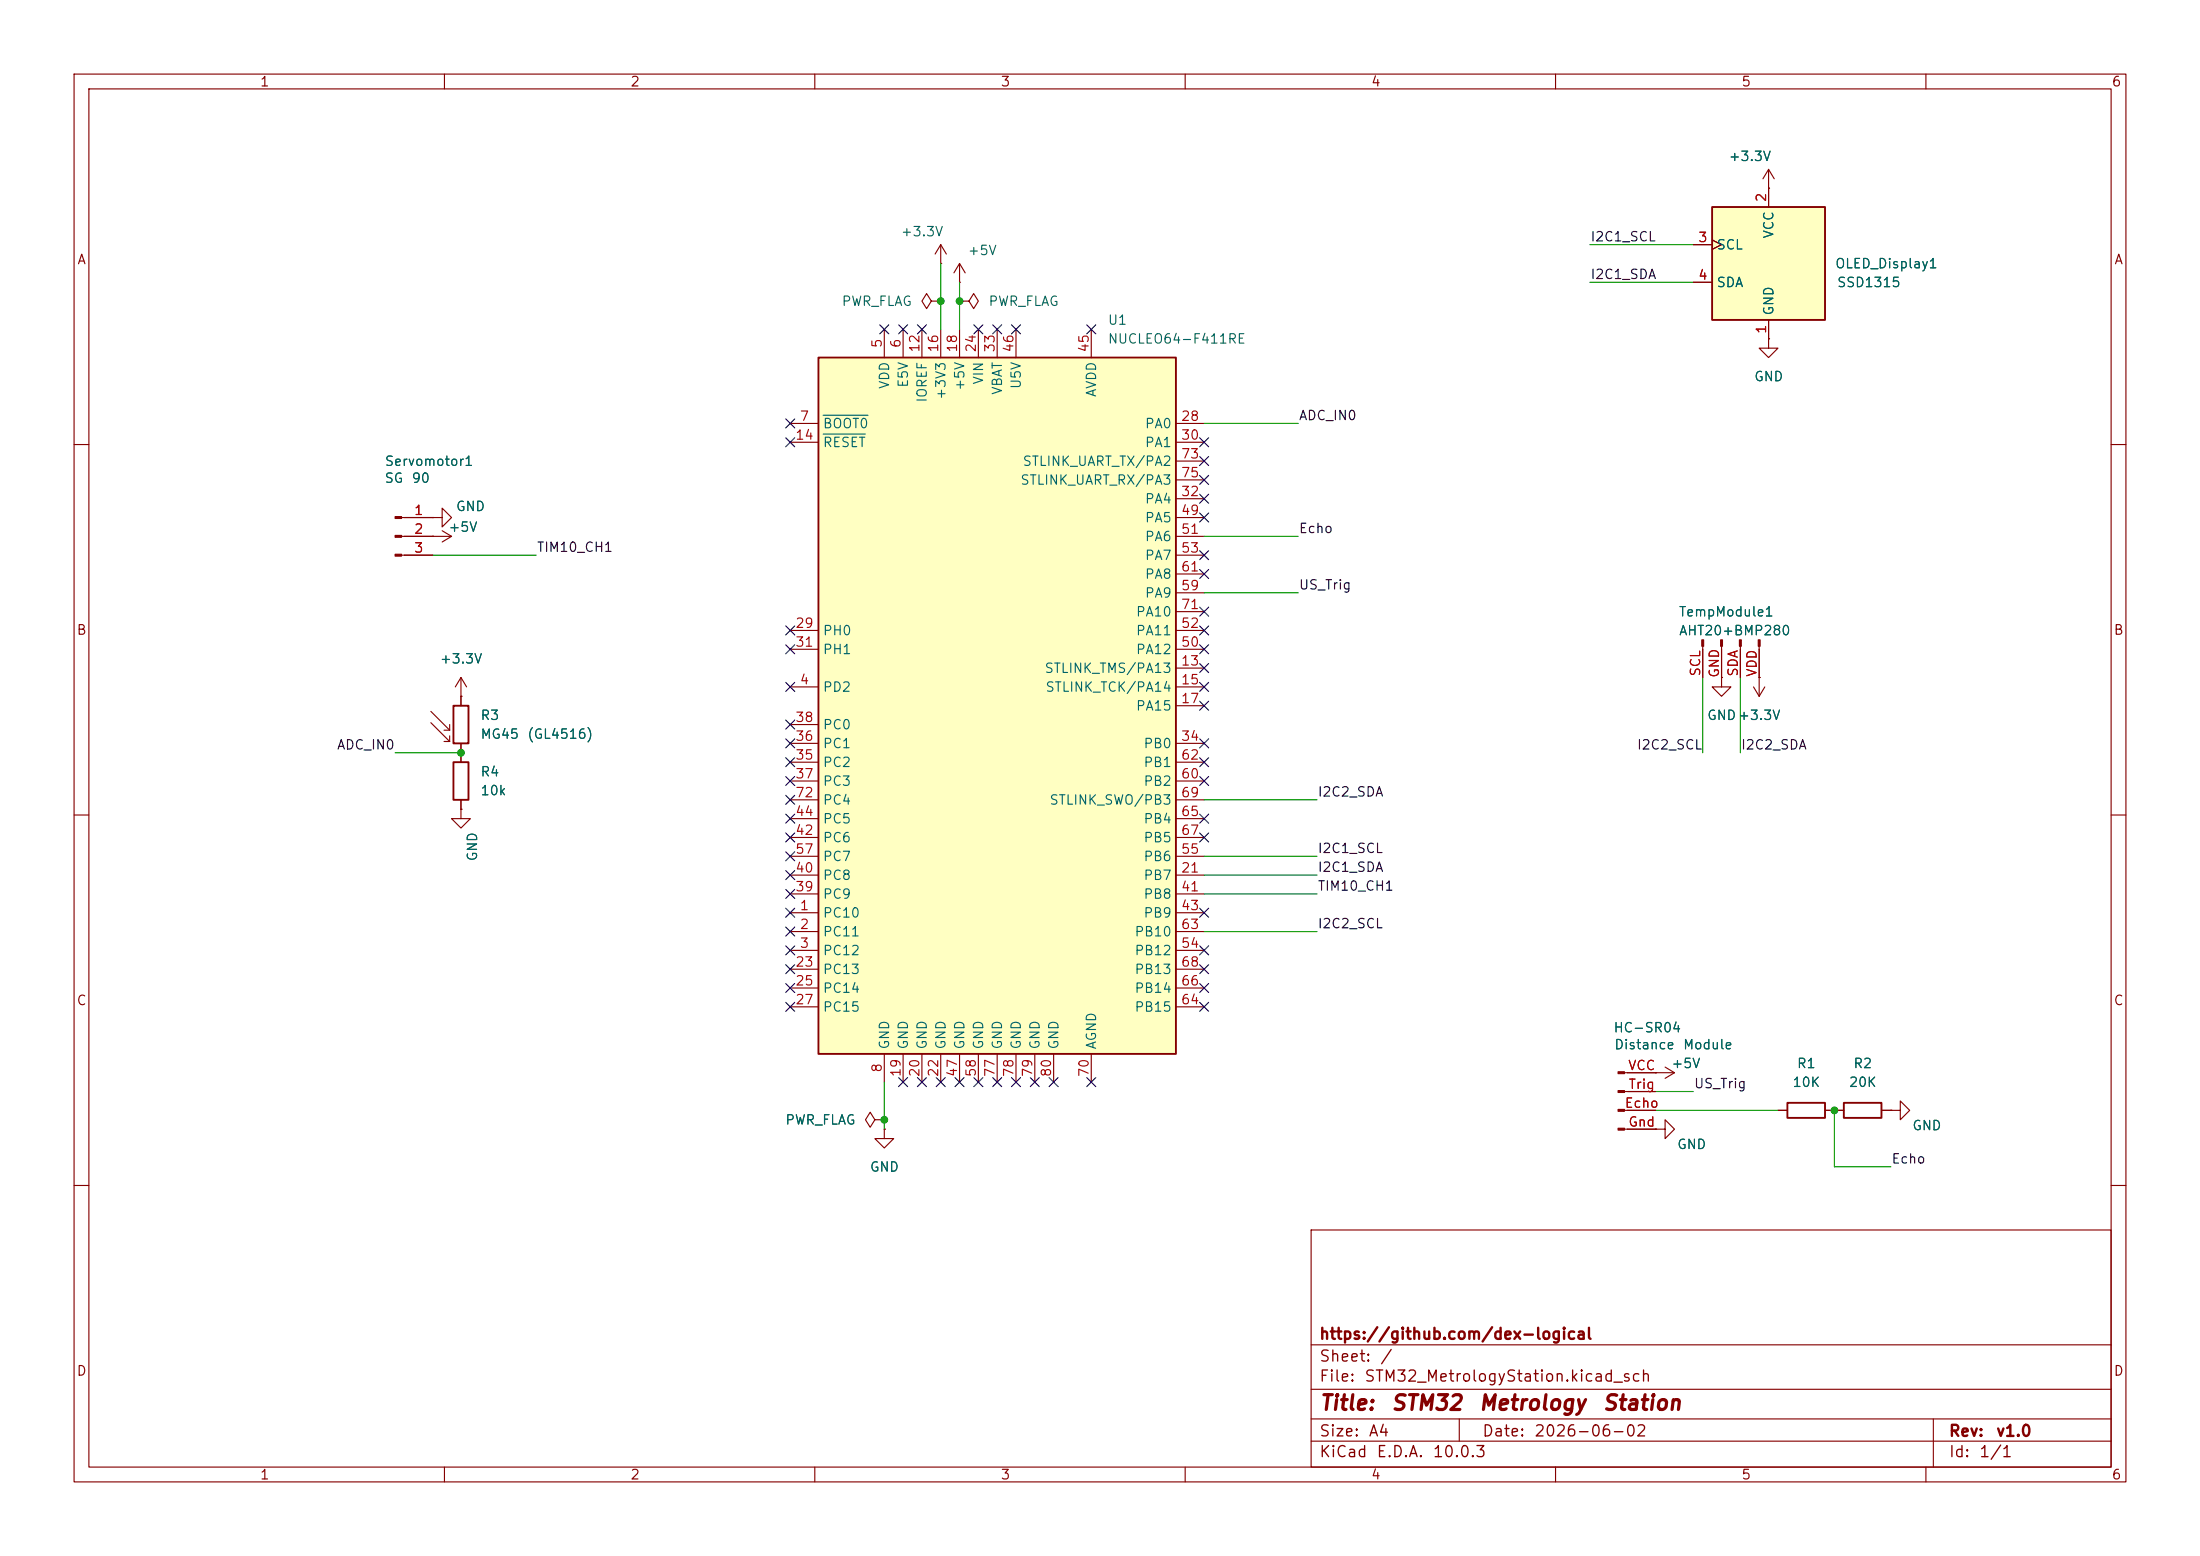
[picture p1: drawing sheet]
<svg xmlns="http://www.w3.org/2000/svg" width="297mm" height="210mm" viewBox="0 0 297 210" stroke-linecap="round" stroke-linejoin="round" font-family="sans-serif">
<g fill="none" stroke="#840000" stroke-width=".15">
<path d="M10 10h277v190h-277zM12 12h273v186h-273zM60 10v2M110 10v2M160 10v2M210 10v2M260 10v2M129.5 40.6h1.3l.6-1 .7 1-.7 1.1-.6-1.1M129.5 40.6h.1M10 60h2M285 60h2M10 110h2"/>
<path d="M285 110h2M10 160h2M177 166h108v32h-108zM285 160h2M60 198v2M110 198v2M160 198v2M177 194.5h108M177 191.5h108M177 187.5h108M177 181.5h108M197 191.5v3"/>
<path d="M210 198v2M260 198v2M261 191.5v6.5"/>
</g>
<path d="M231.1 27.9h15.3v15.3h-15.3z" fill="#ffffc2"/>
<path d="M231.1 27.9h15.3v15.3h-15.3z" fill="none" stroke="#840000" stroke-width=".25"/>
<g fill="none" stroke="#840000" stroke-width=".15">
<path d="M129.5 38.1h.1M129.5 35.6l-.7 1.2M129.5 35.6l.8 1.2M129.5 35.6v2.5M228.6 33h2.5M228.6 38.1h2.5M231.1 32.4l1.3 .6-1.3 .7M238.8 25.4v2.5M125.7 40.6l-.6-1-.6 1 .6 1.1 .6-1.1h1.3M127 40.6h.1M238.8 43.2v2.5M236.7 92.7l.8 1.3"/>
<path d="M237.5 91.4h.1M237.5 91.4v2.6M238.3 92.7l-.8 1.3M223.5 144.8h.1M223.5 144.8h2.6M224.8 144l1.3 .8M226.1 144.8l-1.3 .7"/>
</g>
<path d="M110.5 48.3h48.2v93.9h-48.2z" fill="#ffffc2"/>
<path d="M110.5 48.3h48.2v93.9h-48.2zM61.2 95.3h2v5h-2zM61.2 102.9h2v5.1h-2zM241.3 148.8h5.1v2.1h-5.1zM248.9 148.8h5.1v2.1h-5.1z" fill="none" stroke="#840000" stroke-width=".25"/>
<g fill="none" stroke="#840000" stroke-width=".15">
<path d="M127 35.6h.1M127 33v2.6M127 33l-.8 1.3M127 33l.8 1.3M228.6 33h2.5M228.6 38.1h2.5M231.1 32.4l1.3 .6-1.3 .7M238.8 25.4h.1M238.8 22.9l-.8 1.2M238.8 22.9l.7 1.2M238.8 22.9v5M106.7 57.2h3.8"/>
<path d="M106.7 59.7h3.8M119.4 44.5v3.8M121.9 44.5v3.8M124.5 44.5v3.8M127 44.5v3.8M129.5 44.5v3.8M132.1 44.5v3.8M134.6 44.5v3.8M137.2 44.5v3.8M147.3 44.5v3.8M158.7 57.2h3.9M158.7 59.7h3.9"/>
<path d="M238.8 45.7v1.3h1.2l-1.2 1.3-1.3-1.3h1.3M238.8 45.7h.1M238.8 43.2v2.5M54.2 69.9h4.2M54.2 72.4h6.8M54.2 74.9h4.2M58.4 72.4h.1M58.4 69.9h1.3v-1.3l1.3 1.3-1.3 1.2v-1.2M58.4 69.9h.1M59.7 71.6l1.3 .8M61 72.4l-1.3 .8M158.7 67.3h3.9"/>
<path d="M158.7 69.9h3.9M158.7 72.4h3.9M158.7 74.9h3.9M158.7 77.5h3.9M158.7 62.2h3.9M158.7 64.8h3.9M58.2 96l2.5 2.6M58.2 97.5l2.5 2.6M59.9 98.6h.8M60.7 97.8v.8M60.7 99.3v.8M62.2 94h.1"/>
<path d="M62.2 91.4v3.9M62.2 91.4l-.7 1.3M62.2 91.4l.8 1.3M106.7 92.7h3.8M106.7 85.1h3.8M106.7 87.6h3.8M106.7 97.8h3.8M158.7 92.7h3.9M158.7 90.2h3.9M158.7 95.3h3.9M158.7 85.1h3.9M158.7 87.6h3.9"/>
<path d="M158.7 80h3.9M158.7 82.6h3.9M229.9 87.2v4.2M232.4 91.4v1.3h1.3l-1.3 1.3-1.3-1.3h1.3M232.4 91.4h.1M232.4 87.2v4.2M234.9 87.2v4.2M237.5 91.4h.1M237.5 87.2v4.2M59.9 100.1h.8M62.2 109.2v1.3h1.3l-1.3 1.3-1.2-1.3h1.2M62.2 109.2h.1"/>
<path d="M62.2 100.3v2.6M62.2 108v1.2M106.7 118.1h3.8M106.7 100.3h3.8M106.7 102.9h3.8M106.7 105.4h3.8M106.7 113h3.8M106.7 110.5h3.8M106.7 115.6h3.8M106.7 108h3.8M158.7 118.1h3.9M158.7 100.3h3.9"/>
<path d="M158.7 102.9h3.9M158.7 105.4h3.9M158.7 113h3.9M158.7 110.5h3.9M158.7 115.6h3.9M158.7 108h3.9M106.7 123.2h3.8M106.7 125.7h3.8M106.7 128.3h3.8M106.7 130.8h3.8M106.7 133.4h3.8M106.7 135.9h3.8"/>
<path d="M106.7 120.7h3.8M158.7 123.2h3.9M158.7 125.7h3.9M158.7 128.3h3.9M158.7 130.8h3.9M158.7 133.4h3.9M158.7 135.9h3.9M158.7 120.7h3.9M118.1 151.1l-.6-1-.7 1 .7 1 .6-1h1.3M119.4 151.1h.1M119.4 152.4v1.3h1.2l-1.2 1.2-1.3-1.2h1.3M119.4 152.4h.1"/>
<path d="M119.4 142.2v3.9M121.9 142.2v3.9M124.5 142.2v3.9M127 142.2v3.9M129.5 142.2v3.9M132.1 142.2v3.9M134.6 142.2v3.9M137.2 142.2v3.9M139.7 142.2v3.9M142.2 142.2v3.9M147.3 142.2v3.9M219.3 144.8h4.2"/>
<path d="M219.3 147.3h4.2M219.3 149.9h4.2M219.3 152.4h4.2M223.5 152.4h1.3v-1.3l1.3 1.3-1.3 1.3v-1.3M223.5 152.4h.1M223.5 144.8h.1M240 149.9h1.3M246.4 149.9h2.5M254 149.9h1.3M255.3 149.9h1.2v-1.3l1.3 1.3-1.3 1.2v-1.2M255.3 149.9h.1"/>
</g>
<path d="M111.1 56h6.1M111.1 58.6h5.7" fill="none" stroke="#006464" stroke-width=".15"/>
<g fill="#840000" stroke="#840000" stroke-width=".15">
<path d="M218.4 144.7h.9v.2h-.9z"/>
<path d="M218.4 147.2h.9v.2h-.9z"/>
<path d="M218.4 149.7h.9v.3h-.9z"/>
<path d="M218.4 152.3h.9v.2h-.9z"/>
<path d="M237.4 86.4h.2v.8h-.2z"/>
<path d="M234.8 86.4h.3v.8h-.3z"/>
<path d="M232.3 86.4h.2v.8h-.2z"/>
<path d="M229.7 86.4h.3v.8h-.3z"/>
<path d="M53.3 69.7h.9v.3h-.9z"/>
<path d="M53.3 72.3h.9v.2h-.9z"/>
<path d="M53.3 74.8h.9v.3h-.9z"/>
</g>
<g fill="none" stroke="#009600" stroke-width=".15">
<path d="M127 35.6v8.9M129.5 38.1v6.4M214.6 33h14M214.6 38.1h14M162.6 57.2h12.7M58.4 74.9h14M162.6 72.4h12.7M162.6 80h12.7M229.9 91.4v10.2M234.9 91.4v10.2M53.3 101.6h8.9M162.6 118.1h15.2"/>
<path d="M162.6 115.6h15.2M162.6 108h15.2M162.6 120.7h15.2M162.6 125.7h15.2M119.4 146.1v6.3M223.5 147.3h5.1M223.5 149.9h16.5M247.6 149.9v7.6h7.7"/>
</g>
<g fill="none" stroke="#000084" stroke-width=".15">
<path d="M106.1 59.1l1.2 1.2M106.1 56.5l1.2 1.3M107.3 59.1l-1.2 1.2M107.3 56.5l-1.2 1.3M118.8 43.8l1.2 1.3M120 43.8l-1.2 1.3M121.3 43.8l1.2 1.3M122.5 43.8l-1.2 1.3M123.9 43.8l1.2 1.3M125.1 43.8l-1.2 1.3M131.5 43.8l1.2 1.3M132.7 43.8l-1.2 1.3"/>
<path d="M134 43.8l1.2 1.3M135.2 43.8l-1.2 1.3M136.6 43.8l1.2 1.3M137.8 43.8l-1.2 1.3M146.7 43.8l1.2 1.3M147.9 43.8l-1.2 1.3M162 59.1l1.2 1.2M163.2 59.1l-1.2 1.2M162 61.6l1.2 1.2M162 64.2l1.2 1.2M162 69.2l1.2 1.3M162 66.7l1.2 1.2"/>
<path d="M162 74.3l1.2 1.2M162 76.9l1.2 1.2M163.2 61.6l-1.2 1.2M163.2 64.2l-1.2 1.2M163.2 69.2l-1.2 1.3M163.2 66.7l-1.2 1.2M163.2 74.3l-1.2 1.2M163.2 76.9l-1.2 1.2M106.1 99.7l1.2 1.2M106.1 97.2l1.2 1.2M106.1 87l1.2 1.2M106.1 92.1l1.2 1.2"/>
<path d="M106.1 84.5l1.2 1.2M107.3 99.7l-1.2 1.2M107.3 97.2l-1.2 1.2M107.3 87l-1.2 1.2M107.3 92.1l-1.2 1.2M107.3 84.5l-1.2 1.2M162 92.1l1.2 1.2M162 99.7l1.2 1.2M162 81.9l1.2 1.3M162 89.6l1.2 1.2M162 84.5l1.2 1.2M162 87l1.2 1.2"/>
<path d="M162 94.6l1.2 1.3M163.2 92.1l-1.2 1.2M163.2 99.7l-1.2 1.2M163.2 81.9l-1.2 1.3M163.2 89.6l-1.2 1.2M163.2 84.5l-1.2 1.2M163.2 87l-1.2 1.2M163.2 94.6l-1.2 1.3M106.1 102.3l1.2 1.2M106.1 115l1.2 1.2M106.1 117.5l1.2 1.2M106.1 104.8l1.2 1.2"/>
<path d="M106.1 107.3l1.2 1.3M106.1 112.4l1.2 1.2M106.1 109.9l1.2 1.2M107.3 102.3l-1.2 1.2M107.3 115l-1.2 1.2M107.3 117.5l-1.2 1.2M107.3 104.8l-1.2 1.2M107.3 107.3l-1.2 1.3M107.3 112.4l-1.2 1.2M107.3 109.9l-1.2 1.2M162 104.8l1.2 1.2M162 102.3l1.2 1.2"/>
<path d="M162 109.9l1.2 1.2M162 112.4l1.2 1.2M163.2 112.4l-1.2 1.2M163.2 109.9l-1.2 1.2M163.2 104.8l-1.2 1.2M163.2 102.3l-1.2 1.2M106.1 130.2l1.2 1.2M106.1 120l1.2 1.3M106.1 122.6l1.2 1.2M106.1 125.1l1.2 1.2M106.1 127.7l1.2 1.2M106.1 132.7l1.2 1.3"/>
<path d="M106.1 135.3l1.2 1.2M107.3 120l-1.2 1.3M107.3 122.6l-1.2 1.2M107.3 130.2l-1.2 1.2M107.3 132.7l-1.2 1.3M107.3 125.1l-1.2 1.2M107.3 127.7l-1.2 1.2M107.3 135.3l-1.2 1.2M162 132.7l1.2 1.3M162 135.3l1.2 1.2M162 127.7l1.2 1.2M162 122.6l1.2 1.2"/>
<path d="M162 130.2l1.2 1.2M163.2 122.6l-1.2 1.2M163.2 132.7l-1.2 1.3M163.2 135.3l-1.2 1.2M163.2 127.7l-1.2 1.2M163.2 130.2l-1.2 1.2M121.3 145.4l1.2 1.3M122.5 145.4l-1.2 1.3M123.9 145.4l1.2 1.3M125.1 145.4l-1.2 1.3M126.4 145.4l1.2 1.3M127.6 145.4l-1.2 1.3"/>
<path d="M128.9 145.4l1.2 1.3M130.1 145.4l-1.2 1.3M131.5 145.4l1.2 1.3M132.7 145.4l-1.2 1.3M134 145.4l1.2 1.3M135.2 145.4l-1.2 1.3M136.6 145.4l1.2 1.3M137.8 145.4l-1.2 1.3M139.1 145.4l1.2 1.3M140.3 145.4l-1.2 1.3M141.6 145.4l1.2 1.3M142.8 145.4l-1.2 1.3"/>
<path d="M146.7 145.4l1.2 1.3M147.9 145.4l-1.2 1.3"/>
</g>
<g fill="#009600" stroke="#009600" stroke-width=".14">
<circle cx="119.4" cy="151.1" r=".46"/>
<circle cx="127" cy="40.6" r=".46"/>
<circle cx="129.5" cy="40.6" r=".46"/>
<circle cx="62.2" cy="101.6" r=".46"/>
<circle cx="247.6" cy="149.9" r=".46"/>
</g>
<g font-size="2" fill="#840000">
<text x="178" y="190.8">Title:</text>
<text x="187.7" y="190.8">STM32</text>
<text x="199.5" y="190.8">Metrology</text>
<text x="216.2" y="190.8">Station</text>
</g>
<g font-size="1.5" fill="#840000">
<text x="178" y="184.2">Sheet:</text>
<text x="178" y="181.2">https://github.com/dex-logical</text>
<text x="186.2" y="184.2">/</text>
<text x="178" y="186.9">File:</text>
<text x="184.1" y="186.9">STM32_MetrologyStation.kicad_sch</text>
<text x="178" y="197.1">KiCad</text>
<text x="178" y="194.3">Size:</text>
<text x="184.7" y="194.3">A4</text>
<text x="185.7" y="197.1">E.D.A.</text>
<text x="193.3" y="197.1">10.0.3</text>
<text x="200" y="194.3">Date:</text>
<text x="207" y="194.3">2026-06-02</text>
<text x="263" y="194.3">Rev:</text>
<text x="263" y="197.1">Id:</text>
<text x="267.1" y="197.1">1/1</text>
<text x="269.4" y="194.3">v1.0</text>
</g>
<g font-size="1.3" fill="#840000">
<text x="35" y="12">1</text>
<text x="85" y="12">2</text>
<text x="135" y="12">3</text>
<text x="185" y="12">4</text>
<text x="235" y="12">5</text>
<text x="285" y="12">6</text>
<text x="10.3" y="36">A</text>
<text x="285.3" y="36">A</text>
<text x="10.3" y="86">B</text>
<text x="285.3" y="86">B</text>
<text x="10.3" y="136">C</text>
<text x="285.3" y="136">C</text>
<text x="10.3" y="186">D</text>
<text x="285.3" y="186">D</text>
<text x="35" y="200">1</text>
<text x="85" y="200">2</text>
<text x="135" y="200">3</text>
<text x="185" y="200">4</text>
<text x="235" y="200">5</text>
<text x="285" y="200">6</text>
</g>
<g font-size="1.3" fill="#006464">
<text x="233.3" y="22.1">+3.3V</text>
<text x="121.5" y="32.2">+3.3V</text>
<text x="130.6" y="34.8">+5V</text>
<text x="231.6" y="34">SCL</text>
<text x="239.7" y="32.3" transform="rotate(-90 239.7 32.3)">VCC</text>
<text x="113.5" y="41.6">PWR_FLAG</text>
<text x="133.4" y="41.6">PWR_FLAG</text>
<text x="231.6" y="39.1">SDA</text>
<text x="247.7" y="36.5">OLED_Display1</text>
<text x="247.9" y="39.1">SSD1315</text>
<text x="149.5" y="46.7">NUCLEO64-F411RE</text>
<text x="149.5" y="44.2">U1</text>
<text x="239.7" y="42.7" transform="rotate(-90 239.7 42.7)">GND</text>
<text x="120.4" y="52.6" transform="rotate(-90 120.4 52.6)">VDD</text>
<text x="122.9" y="52.4" transform="rotate(-90 122.9 52.4)">E5V</text>
<text x="130.5" y="52.8" transform="rotate(-90 130.5 52.8)">+5V</text>
<text x="133.1" y="52" transform="rotate(-90 133.1 52)">VIN</text>
<text x="135.6" y="53.4" transform="rotate(-90 135.6 53.4)">VBAT</text>
<text x="138.1" y="52.6" transform="rotate(-90 138.1 52.6)">U5V</text>
<text x="148.3" y="53.7" transform="rotate(-90 148.3 53.7)">AVDD</text>
<text x="236.7" y="51.8">GND</text>
<text x="111" y="58.1">BOOT0</text>
<text x="125.4" y="54.4" transform="rotate(-90 125.4 54.4)">IOREF</text>
<text x="128" y="54.1" transform="rotate(-90 128 54.1)">+3V3</text>
<text x="154.5" y="58.1">PA0</text>
<text x="51.8" y="65.5">SG</text>
<text x="51.9" y="63.2">Servomotor1</text>
<text x="55.5" y="65.5">90</text>
<text x="111" y="60.7">RESET</text>
<text x="137.7" y="65.7">STLINK_UART_RX/PA3</text>
<text x="138" y="63.2">STLINK_UART_TX/PA2</text>
<text x="154.5" y="60.7">PA1</text>
<text x="61.5" y="69.3">GND</text>
<text x="154.5" y="68.3">PA4</text>
<text x="154.5" y="70.8">PA5</text>
<text x="60.4" y="72.1">+5V</text>
<text x="154.5" y="73.4">PA6</text>
<text x="154.5" y="75.9">PA7</text>
<text x="153.3" y="83.5">PA10</text>
<text x="154.5" y="81">PA9</text>
<text x="154.5" y="78.4">PA8</text>
<text x="226.5" y="83.5">TempModule1</text>
<text x="59.3" y="89.9">+3.3V</text>
<text x="111" y="86.1">PH0</text>
<text x="111" y="88.6">PH1</text>
<text x="153.3" y="88.6">PA12</text>
<text x="153.3" y="86.1">PA11</text>
<text x="226.6" y="86.1">AHT20+BMP280</text>
<text x="111" y="93.7">PD2</text>
<text x="140.9" y="91.1">STLINK_TMS/PA13</text>
<text x="141" y="93.7">STLINK_TCK/PA14</text>
<text x="64.8" y="97.5">R3</text>
<text x="64.8" y="100">MG45</text>
<text x="71.1" y="100">(GL4516)</text>
<text x="111" y="101.3">PC1</text>
<text x="111" y="98.8">PC0</text>
<text x="153.3" y="96.2">PA15</text>
<text x="154.3" y="101.3">PB0</text>
<text x="230.4" y="97.5">GND+3.3V</text>
<text x="64.8" y="105.1">R4</text>
<text x="64.8" y="107.7">10k</text>
<text x="111" y="103.8">PC2</text>
<text x="111" y="106.4">PC3</text>
<text x="154.3" y="106.4">PB2</text>
<text x="154.3" y="103.8">PB1</text>
<text x="111" y="111.5">PC5</text>
<text x="111" y="108.9">PC4</text>
<text x="141.6" y="108.9">STLINK_SWO/PB3</text>
<text x="154.3" y="111.5">PB4</text>
<text x="64.7" y="116.3" transform="rotate(-90 64.7 116.3)">GND</text>
<text x="111" y="119.1">PC8</text>
<text x="111" y="114">PC6</text>
<text x="111" y="116.5">PC7</text>
<text x="154.3" y="119.1">PB7</text>
<text x="154.3" y="116.5">PB6</text>
<text x="154.3" y="114">PB5</text>
<text x="111" y="124.2">PC10</text>
<text x="111" y="121.6">PC9</text>
<text x="154.3" y="121.6">PB8</text>
<text x="154.3" y="124.2">PB9</text>
<text x="111" y="126.7">PC11</text>
<text x="111" y="129.2">PC12</text>
<text x="111" y="131.8">PC13</text>
<text x="153.1" y="129.2">PB12</text>
<text x="153.1" y="126.7">PB10</text>
<text x="153.1" y="131.8">PB13</text>
<text x="111" y="134.3">PC14</text>
<text x="111" y="136.9">PC15</text>
<text x="153.1" y="136.9">PB15</text>
<text x="153.1" y="134.3">PB14</text>
<text x="120.4" y="141.7" transform="rotate(-90 120.4 141.7)">GND</text>
<text x="122.9" y="141.7" transform="rotate(-90 122.9 141.7)">GND</text>
<text x="125.4" y="141.7" transform="rotate(-90 125.4 141.7)">GND</text>
<text x="128" y="141.7" transform="rotate(-90 128 141.7)">GND</text>
<text x="130.5" y="141.7" transform="rotate(-90 130.5 141.7)">GND</text>
<text x="133.1" y="141.7" transform="rotate(-90 133.1 141.7)">GND</text>
<text x="135.6" y="141.7" transform="rotate(-90 135.6 141.7)">GND</text>
<text x="138.1" y="141.7" transform="rotate(-90 138.1 141.7)">GND</text>
<text x="140.7" y="141.7" transform="rotate(-90 140.7 141.7)">GND</text>
<text x="143.2" y="141.7" transform="rotate(-90 143.2 141.7)">GND</text>
<text x="148.3" y="141.7" transform="rotate(-90 148.3 141.7)">AGND</text>
<text x="217.7" y="139.7">HC-SR04</text>
<text x="217.8" y="141.9">Distance</text>
<text x="227.1" y="141.9">Module</text>
<text x="225.5" y="144.5">+5V</text>
<text x="241.9" y="147">10K</text>
<text x="242.5" y="144.5">R1</text>
<text x="249.5" y="147">20K</text>
<text x="250.1" y="144.5">R2</text>
<text x="105.9" y="152.1">PWR_FLAG</text>
<text x="226.3" y="155.4">GND</text>
<text x="258.1" y="152.9">GND</text>
<text x="117.3" y="158.5">GND</text>
</g>
<g font-size="1.3" fill="#a90000">
<text x="238.7" y="27.4" transform="rotate(-90 238.7 27.4)">2</text>
<text x="229.2" y="33">3</text>
<text x="229.2" y="38.1">4</text>
<text x="119.4" y="47.1" transform="rotate(-90 119.4 47.1)">5</text>
<text x="121.9" y="47.1" transform="rotate(-90 121.9 47.1)">6</text>
<text x="124.4" y="47.7" transform="rotate(-90 124.4 47.7)">12</text>
<text x="127" y="47.7" transform="rotate(-90 127 47.7)">16</text>
<text x="129.5" y="47.7" transform="rotate(-90 129.5 47.7)">18</text>
<text x="132.1" y="47.7" transform="rotate(-90 132.1 47.7)">24</text>
<text x="134.6" y="47.7" transform="rotate(-90 134.6 47.7)">33</text>
<text x="137.1" y="47.7" transform="rotate(-90 137.1 47.7)">46</text>
<text x="147.3" y="47.7" transform="rotate(-90 147.3 47.7)">45</text>
<text x="238.7" y="45.2" transform="rotate(-90 238.7 45.2)">1</text>
<text x="107.3" y="59.7">14</text>
<text x="107.9" y="57.1">7</text>
<text x="159.3" y="57.1">28</text>
<text x="159.3" y="59.7">30</text>
<text x="159.3" y="62.2">73</text>
<text x="159.3" y="64.7">75</text>
<text x="55.8" y="69.8">1</text>
<text x="159.3" y="67.3">32</text>
<text x="159.3" y="69.8">49</text>
<text x="55.8" y="72.4">2</text>
<text x="55.8" y="74.9">3</text>
<text x="159.3" y="72.4">51</text>
<text x="159.3" y="74.9">53</text>
<text x="159.3" y="77.4">61</text>
<text x="159.3" y="80">59</text>
<text x="159.3" y="82.5">71</text>
<text x="107.3" y="85.1">29</text>
<text x="107.3" y="87.6">31</text>
<text x="159.3" y="87.6">50</text>
<text x="159.3" y="85.1">52</text>
<text x="107.9" y="92.7">4</text>
<text x="159.3" y="90.1">13</text>
<text x="159.3" y="92.7">15</text>
<text x="159.3" y="95.2">17</text>
<text x="229.8" y="91.4" transform="rotate(-90 229.8 91.4)">SCL</text>
<text x="232.4" y="91.6" transform="rotate(-90 232.4 91.6)">GND</text>
<text x="234.9" y="91.4" transform="rotate(-90 234.9 91.4)">SDA</text>
<text x="237.5" y="91.5" transform="rotate(-90 237.5 91.5)">VDD</text>
<text x="107.3" y="100.3">36</text>
<text x="107.3" y="97.8">38</text>
<text x="159.3" y="100.3">34</text>
<text x="107.3" y="102.8">35</text>
<text x="107.3" y="105.4">37</text>
<text x="107.3" y="107.9">72</text>
<text x="159.3" y="105.4">60</text>
<text x="159.3" y="102.8">62</text>
<text x="159.3" y="107.9">69</text>
<text x="107.3" y="113">42</text>
<text x="107.3" y="110.5">44</text>
<text x="159.3" y="110.5">65</text>
<text x="159.3" y="113">67</text>
<text x="107.3" y="118.1">40</text>
<text x="107.3" y="115.5">57</text>
<text x="159.3" y="118.1">21</text>
<text x="159.3" y="115.5">55</text>
<text x="107.3" y="120.6">39</text>
<text x="107.9" y="123.2">1</text>
<text x="107.9" y="125.7">2</text>
<text x="159.3" y="120.6">41</text>
<text x="159.3" y="123.2">43</text>
<text x="159.3" y="125.7">63</text>
<text x="107.3" y="130.8">23</text>
<text x="107.9" y="128.2">3</text>
<text x="159.3" y="128.2">54</text>
<text x="159.3" y="130.8">68</text>
<text x="107.3" y="133.3">25</text>
<text x="107.3" y="135.9">27</text>
<text x="159.3" y="135.9">64</text>
<text x="159.3" y="133.3">66</text>
<text x="119.4" y="144.9" transform="rotate(-90 119.4 144.9)">8</text>
<text x="121.9" y="145.5" transform="rotate(-90 121.9 145.5)">19</text>
<text x="124.4" y="145.5" transform="rotate(-90 124.4 145.5)">20</text>
<text x="127" y="145.5" transform="rotate(-90 127 145.5)">22</text>
<text x="129.5" y="145.5" transform="rotate(-90 129.5 145.5)">47</text>
<text x="132.1" y="145.5" transform="rotate(-90 132.1 145.5)">58</text>
<text x="134.6" y="145.5" transform="rotate(-90 134.6 145.5)">77</text>
<text x="137.1" y="145.5" transform="rotate(-90 137.1 145.5)">78</text>
<text x="139.7" y="145.5" transform="rotate(-90 139.7 145.5)">79</text>
<text x="142.2" y="145.5" transform="rotate(-90 142.2 145.5)">80</text>
<text x="147.3" y="145.5" transform="rotate(-90 147.3 145.5)">70</text>
<text x="219.2" y="149.8">Echo</text>
<text x="219.7" y="144.8">VCC</text>
<text x="219.8" y="147.3">Trig</text>
<text x="219.7" y="152.4">Gnd</text>
</g>
<g font-size="1.3" fill="#0f0f0f">
<text x="214.6" y="32.9">I2C1_SCL</text>
<text x="214.6" y="38">I2C1_SDA</text>
<text x="175.3" y="57">ADC_IN0</text>
<text x="72.4" y="74.8">TIM10_CH1</text>
<text x="175.3" y="72.3">Echo</text>
<text x="175.3" y="79.9">US_Trig</text>
<text x="45.4" y="101.5">ADC_IN0</text>
<text x="220.9" y="101.5">I2C2_SCL</text>
<text x="234.9" y="101.5">I2C2_SDA</text>
<text x="177.8" y="107.8">I2C2_SDA</text>
<text x="177.8" y="118">I2C1_SDA</text>
<text x="177.8" y="115.4">I2C1_SCL</text>
<text x="177.8" y="125.6">I2C2_SCL</text>
<text x="177.8" y="120.5">TIM10_CH1</text>
<text x="228.6" y="147.2">US_Trig</text>
<text x="255.3" y="157.4">Echo</text>
</g>
</svg>
